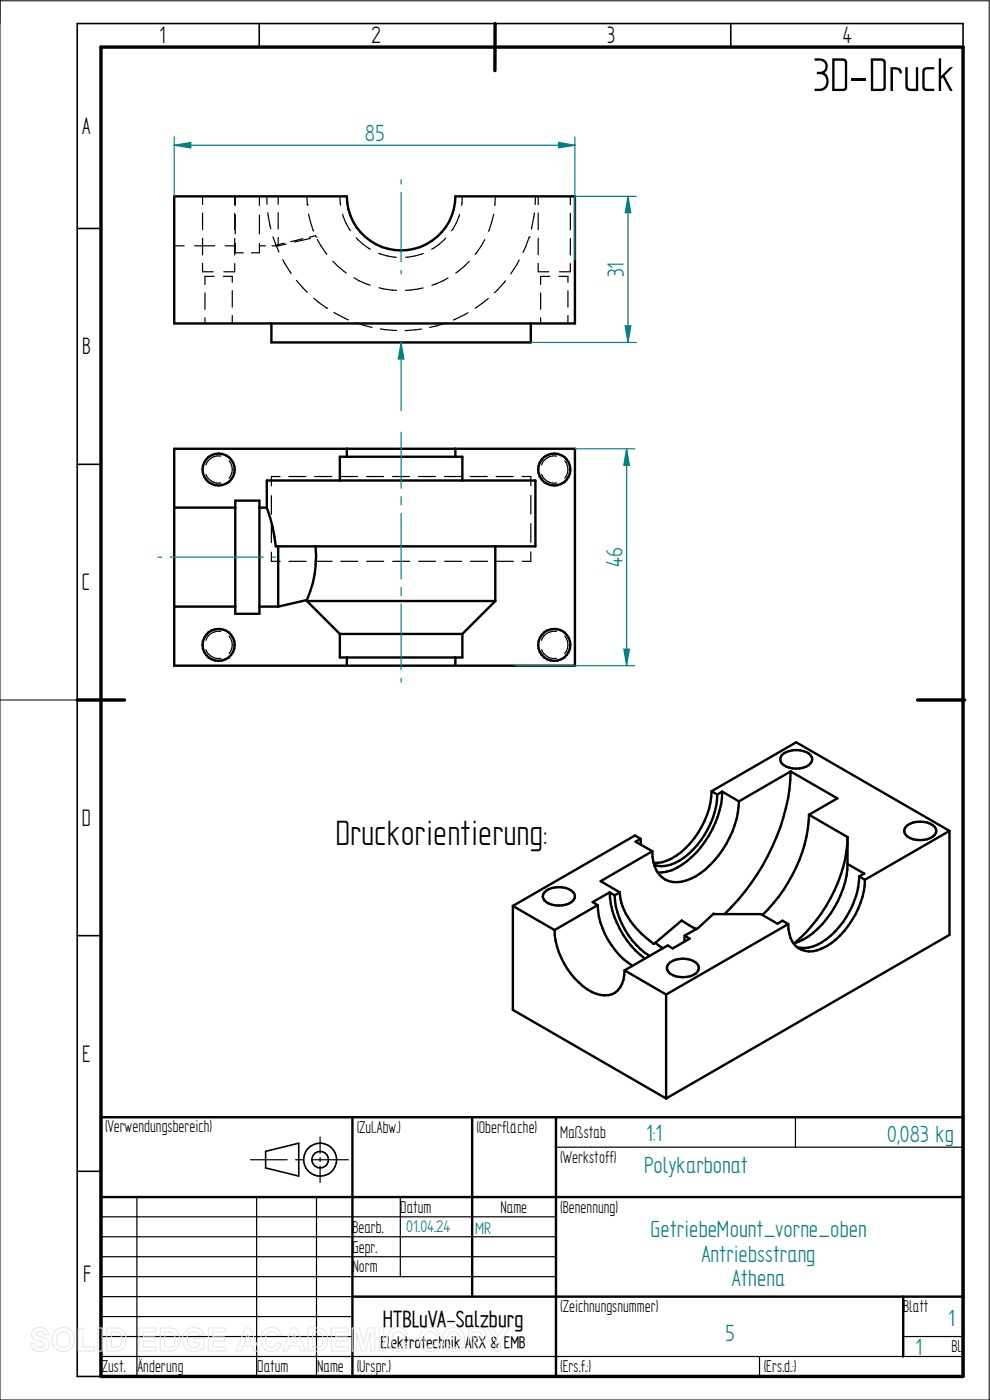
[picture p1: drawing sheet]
<svg xmlns="http://www.w3.org/2000/svg" width="210mm" height="297mm" viewBox="0 0 210 297" stroke-linecap="round" stroke-linejoin="round" font-family="sans-serif">
<path d="M0 0v297h209.8v-296.8h-209.8M0 148.5h16.4" fill="none" stroke="#000" stroke-width=".21"/>
<g fill="none" stroke="#000" stroke-width=".34">
<path d="M55 5v5M105 5v5M155 5v5M204.3 10v-5h-187.9v287h5M16.4 48.5h5M16.4 98.5h5M16.4 148.5h5M16.4 198.5h5M16.4 248.5h5M56.3 244.3l7.1-1.8v7l-7.1-1.7z"/>
<circle cx="67.9" cy="246" r="3.5"/>
<circle cx="67.9" cy="246" r="1.76"/>
</g>
<path d="M21.4 10h182.9v282h-182.9zM105 5v10M16.4 148.5h10M194.6 148.5h10" fill="none" stroke="#000" stroke-width=".72"/>
<g fill="none" stroke="#000" stroke-width=".51">
<path d="M37 41.7h36.6a11.5 11.5 0 0 0 11.5 11.4 11.5 11.5 0 0 0 11.5-11.4h25.4v26.9h-85zM57.6 68.6v4h55v-4M37 95.2h85v46h-85zM73.6 95.2v1.7M96.6 95.2v1.7M37 107.7h12.9M49.9 106.2h5.1v24h-5.1zM55 107.7h1.6M56.6 101.9h57v14h-55.1a32.1 32.1 0 0 0-1.9-8.2zM59 115.9v12.8M66.9 115.9a22.4 22.4 0 0 1-1.8 11.4M72.1 101.9v-5h26v5"/>
<path d="M105.1 115.9v11.6M37 128.7h12.9M55 128.7h4M65.1 127.5l7 7M65.1 127.3v.2M65.1 127.5h40M65.1 127.3l-6.1 1.4M72.1 134.5v5h26v-5M72.1 134.5h26M73.6 139.5v1.7M96.6 139.5v1.7M105.1 127.5l-7 7"/>
<path d="M135.9 178l-1.2-.8-25.9 15M135.9 178l-1.1 .6 3.6 2M135.9 178l.1 1.2M151 167.9l17.9-10.4 32.5 18.8M151 167.9l1.1 .7M151 167.9a17.9 17.9 0 0 1-8.5 14.3 6.5 6.5 0 0 1-3.9 .8M152.1 168.6a17.6 17.6 0 0 1-8.9 14.5 5.9 5.9 0 0 1-4.4 .4M153.2 167.9l-1.1 .7M153.2 167.9l3.6 2.1M153.2 167.9a20.1 20.1 0 0 1-9.6 16.2 8.3 8.3 0 0 1-4.1 1M156.8 170a20.4 20.4 0 0 1-9.2 15.9 6.8 6.8 0 0 1-6.5 .7 6.3 6.3 0 0 1-2.7-6M165.8 160.2a4.8 4.8 0 0 1 6.2 0 1.52 1.52 0 0 1-1 2.4 4.8 4.8 0 0 1-5.2-.7 1.36 1.36 0 0 1 0-1.7z"/>
<path d="M167.7 163.7l-10.9 6.3M167.7 163.7l9.9 5.7-6 3.4M167.7 163.7a43.2 43.2 0 0 1-9.7 25.4l-4.3 4.8M171.6 172.8l8.2 4.8M171.6 172.8a31.9 31.9 0 0 1-9.8 21.3M179.8 177.6v5.7M179.8 177.6a31.4 31.4 0 0 1-11.4 22.6 17.6 17.6 0 0 0 10-10.4 16.4 16.4 0 0 0 1.4-6.5M192.2 175.4a4.8 4.8 0 0 1 6.1 0 1.49 1.49 0 0 1-1 2.4 4.9 4.9 0 0 1-5.1-.7 1.23 1.23 0 0 1 0-1.7zM201.4 176.3v22l-60.1 34.7M201.4 176.3l-17.9 10.3M108.8 192.2v22l32.5 18.8M108.8 192.2l8.8 5.1"/>
<path d="M115.5 189.3a4.8 4.8 0 0 1 6.1 0 1.49 1.49 0 0 1-.9 2.4 5 5 0 0 1-5.2-.7 1.23 1.23 0 0 1 0-1.7zM117.6 197.3a16.2 16.2 0 0 0 7.9 13.1 4.4 4.4 0 0 0 6.1-.9 6.6 6.6 0 0 0 .9-3.6M126.8 192a16.4 16.4 0 0 0 7.4 12.9M126.8 192l-9.2 5.3M129.3 189.3l-3.6 2.1 1.1 .6M129.3 189.3a19.1 19.1 0 0 0 7.5 14.1M129.3 189.3l1.1 .6M130.4 189.9a16.5 16.5 0 0 0 7.4 12.9M131.5 189.3l-1.1 .6M131.5 189.3a13 13 0 0 0 4.5 8.7l2.6 2.2 .4-.2M138.4 180.6l-11 6.3 4.1 2.4M145.2 198.5l1.1 .6-3.6 2.1-1.1-.6-9.1 5.3"/>
<path d="M145.2 198.5v1.3M147.7 197.1l-3.1-1.8-5.6 4.7M167.2 196l-25.9 15M167.2 196l-1.2-.7-1.1 .7-3.5-2.1-10-.1-3.3 3.1-2.9 1.6M179.8 183.3l3.5 2-1 .6M182.3 185.9l1.2 .7M182.3 185.9a17.9 17.9 0 0 1-8.9 14.5 6.1 6.1 0 0 1-4.4 .5M183.5 186.6a17.9 17.9 0 0 1-8.2 14.1 5.6 5.6 0 0 1-6.1 .4 5.9 5.9 0 0 1-2-5.1M132.5 205.9l8.8 5.1M139 200l1.6 1.2M141.3 211v22M141.8 204.5a4.6 4.6 0 0 1 6.1 0 1.49 1.49 0 0 1-.9 2.4 4.9 4.9 0 0 1-5.2-.7 1.23 1.23 0 0 1 0-1.7z"/>
<path d="M21.4 237h182.9v55h-182.9zM74.8 237v55M100.2 237v38.1M117.9 237v55M21.4 254h182.9M74.8 275.1h129.5M191.6 275.1v12.7"/>
<circle cx="46.4" cy="99.6" r="3.4"/>
<circle cx="117.6" cy="99.6" r="3.4"/>
<circle cx="46.4" cy="136.8" r="3.4"/>
<circle cx="117.6" cy="136.8" r="3.4"/>
</g>
<g fill="none" stroke="#000" stroke-width=".25">
<path d="M37 52.2h2.1M41.3 52.2h4.3M43 55.9v1.8h2.2M43 41.7v1.7M43 45.2v3.5M43 50.5v3.6M45.4 58.6h-1.9v1.8M47.4 58.6h1.9v1.3M47.8 52.2h2.1M49.8 55.9v1.8h-2.3M49.8 41.7v1.7M49.8 45.3v3.5"/>
<path d="M49.8 50.6v3.5M49.9 41.7v1.9M49.9 45.6v4M49.9 51.6v2h1.7M55 41.7v1.9M55 45.6v4M55 51.6v2h-1.7M55 52.2h1.3M56.6 41.7v1.6M56.8 45.1l.6 3.4M57.7 52.2h1.3M57.9 50.2l.6 1.7"/>
<path d="M58.5 51.9l.7 1.6M58.5 51.9h.1M59 41.7v1.6M59 45.1v3.5M59 50.4v1.8M60 55.1l1.8 2.9M60.3 51.6l-1.5 .3M60.7 51.8l-1.7 .4M62.9 59.5l2.3 2.5M64.3 50.6l-2.6 .7M65.1 41.7l.1 1.8M65.2 43.5h.1"/>
<path d="M65.4 45.4l1.1 3.6M65.8 50.6l-3.4 .8M67 50.1l-.1-.1-1.3 .3M67.1 50.3h.1M67.3 50.8l2 3.2M70.6 55.4l2.8 2.5M72.1 41.7l.2 1.8M72.7 45.5a10.9 10.9 0 0 0 1.6 3.4M75.1 58.9l1.1 .7 2.3 .9M75.6 50.5l1.4 1.3 1.6 1.1M80.3 53.7a11.1 11.1 0 0 0 3.8 .9M89.8 53.8l-1.8 .5-1.9 .3"/>
<path d="M94.6 50.5a11.2 11.2 0 0 1-3 2.4M95 59l-1 .6-2.4 .9M97.5 45.5a10.2 10.2 0 0 1-1.7 3.4M98.1 41.7l-.2 1.9M99.5 55.5l-2.8 2.4M102.8 50.8l-.7 1.4-1.3 1.8M104.7 45.5l-1.1 3.6M105.1 41.7l-.1 1.9M107.2 59.6l-2.3 2.5M110.2 55.2l-1.9 2.9M112.3 50.3h.1M112.3 50.3l-1.3 3.3"/>
<path d="M113.4 45.2l-.7 3.4M113.6 41.7l-.1 1.7M114.2 55.9v1.8h2.2M114.2 41.7v1.7M114.2 45.2v3.5M114.2 50.5v3.6M116.6 58.6h-1.9v1.8M118.6 58.6h1.9v1.3M121 55.9v1.8h-2.3M121 41.7v1.7M121 45.3v3.5M121 50.6v3.5"/>
<path d="M43.5 62.1v3.5M43.5 67.4v1.2M49.3 61.7v3.5M49.3 66.9v1.7M66.5 63.2l2.8 2.2M69.3 65.4h.1M70.8 66.3l3.1 1.6M75.6 68.5l3.3 1M80.4 61l3.7 .6M80.7 69.8l3.5 .3M89.4 69.8l-3.5 .3M89.7 61.1l-3.7 .5"/>
<path d="M94.5 68.5h.1M94.5 68.5l-3.4 1M99.3 66.3l-3.1 1.6M103.6 63.3l-2.8 2.1M114.7 62.1v3.5M114.7 67.4v1.2M120.5 61.7v3.5M120.5 66.9v1.7M46.8 96.8a2.75 2.75 0 0 0-3.1 1.8M48.6 97.7a2.84 2.84 0 0 1 0 3.7M118 96.8a2.75 2.75 0 0 0-3.1 1.8M119.8 97.7a2.84 2.84 0 0 1 0 3.7"/>
<path d="M43.7 100.6a2.87 2.87 0 0 0 3.2 1.8M57.6 117.1v2h1.8M57.6 105.2v3.9M57.6 111.1v4M59.4 101.1h-1.8v2M61.3 101.1h3.6M61.3 119.1h3.6M66.8 101.1h3.6M66.8 119.1h3.6M72.3 101.1h3.6M72.3 119.1h3.6M77.8 101.1h3.6"/>
<path d="M77.8 119.1h3.6M83.3 101.1h3.6M83.3 119.1h3.6M88.8 101.1h3.6M88.8 119.1h3.6M94.3 101.1h3.6M94.3 119.1h3.6M99.7 101.1h3.7M99.8 119.1h3.6M105.2 101.1h3.7M105.3 119.1h3.6M110.7 101.1h1.9v1.9"/>
<path d="M112.6 105.1v4M112.6 111.1v4M112.6 117.1v2h-1.8M114.9 100.6a2.87 2.87 0 0 0 3.2 1.8M43.7 137.8a2.87 2.87 0 0 0 3.2 1.9M46.8 133.9a2.79 2.79 0 0 0-3.1 1.9M48.6 135a2.84 2.84 0 0 1 0 3.6M114.9 137.8a2.87 2.87 0 0 0 3.2 1.9M118 133.9a2.79 2.79 0 0 0-3.1 1.9M119.8 135a2.84 2.84 0 0 1 0 3.6M168.7 237v6.4M21.4 258.1h96.5"/>
<path d="M29 254v38M53.1 246h7.8M54.4 254v38M62.7 246h1.7M66.2 246h7.7M67.1 254v38M67.9 241.2v3.5M67.9 245.6v.8M67.9 247.4v3.5M84.9 254v16.8M117.9 243.4h86.4M21.4 270.8h96.5"/>
<path d="M21.4 266.6h96.5M21.4 262.4h96.5M21.4 275.1h53.4M21.4 279.3h53.4M21.4 287.8h182.9M21.4 283.5h53.4M161.1 287.8v4.2M191.6 283.5h12.7"/>
</g>
<path d="M37 29v12.7M37 30.8l3.5-.6v1.2zM122 29v26.2" fill="none" stroke="#008080" stroke-width=".25"/>
<path d="M37 30.8l3.5-.6v1.2z" fill="#008080"/>
<path d="M118.5 30.2l3.5 .6-3.5 .6z" fill="none" stroke="#008080" stroke-width=".25"/>
<path d="M118.5 30.2l3.5 .6-3.5 .6z" fill="#008080"/>
<path d="M37 30.8h85M122 41.7h13M133.2 41.7l.6 3.4h-1.2zM112.6 72.6h22.4" fill="none" stroke="#008080" stroke-width=".25"/>
<path d="M133.2 41.7l.6 3.4h-1.2z" fill="#008080"/>
<path d="M132.6 69.1h1.2l-.6 3.5z" fill="none" stroke="#008080" stroke-width=".25"/>
<path d="M132.6 69.1h1.2l-.6 3.5z" fill="#008080"/>
<path d="M133.2 41.7v30.9M122 95.2h12.7M132.9 95.2l.6 3.5h-1.2zM109.3 141.2h25.4" fill="none" stroke="#008080" stroke-width=".25"/>
<path d="M132.9 95.2l.6 3.5h-1.2z" fill="#008080"/>
<path d="M132.3 137.7h1.2l-.6 3.5z" fill="none" stroke="#008080" stroke-width=".25"/>
<path d="M132.3 137.7h1.2l-.6 3.5z" fill="#008080"/>
<g fill="none" stroke="#008080" stroke-width=".25">
<path d="M85.1 38.1v.9M85.1 40.8v14.7M85.1 57.3v.8M85.1 72.6v14.5M85.1 91.7v11.9M132.9 95.2v46M33.5 118.2h.8M36.1 118.2h19.8M57.7 118.2h.8M85.1 105.4v1.7M85.1 108.9v14M85.1 124.6v1.7"/>
<path d="M85.1 128.1v14M85.1 143.9v.8"/>
</g>
<path d="M85.1 72.6l.6 3.6h-1.2z" fill="#008080"/>
<path d="M85.1 72.6l.6 3.6h-1.2z" fill="none" stroke="#008080" stroke-width=".25"/>
<g fill="none" stroke="#e6e6e6" stroke-width=".21">
<path d="M7.1 282.1a2.02 2.02 0 0 1 3.1 .7l.1 .4h-.9a.9 .9 0 0 0-.8-.7 .9 .9 0 0 0-.9 .5l.1 .3 .5 .2a2.15 2.15 0 0 1 2.1 1.4 1.72 1.72 0 0 1-2.3 1.8l-.7-.2-.7-.7-.2-.8 1-.1a1.06 1.06 0 0 0 .9 1 1.06 1.06 0 0 0 1.1-.7 1.66 1.66 0 0 0-1.6-.8 1.37 1.37 0 0 1-.8-2.3zM11.8 282.3a2.46 2.46 0 0 1 3.1-.2 2.46 2.46 0 0 1 .8 3 2.4 2.4 0 0 1-3.1 1.5 2.4 2.4 0 0 1-1.5-3.1l.2-.5zM12.4 282.9a1.39 1.39 0 0 1 1.7-.3 1.39 1.39 0 0 1 .7 1.6 1.41 1.41 0 0 1-1.4 1.7 1.41 1.41 0 0 1-1.3-1.7l.1-.8zM16.6 281.8h1v4h2.4v.8h-3.4zM20.7 281.7h1v4.9h-1zM22.6 281.7h1.9a2.2 2.2 0 0 1 2.2 2.8 2.02 2.02 0 0 1-2.2 2.1h-1.9zM23.6 282.6a1.8 1.8 0 0 1 2 .5 2.09 2.09 0 0 1-.4 2.6l-1.6 .1zM29.5 281.7h3.6v.9h-2.7v1h2.5v.9h-2.5v1.3h2.7v.8h-3.6zM34 281.7h1.8a2.2 2.2 0 0 1 2.3 2.8 2.02 2.02 0 0 1-2.2 2.1h-1.9zM35 282.6a1.8 1.8 0 0 1 1.9 .5 2.09 2.09 0 0 1-.4 2.6l-1.5 .1zM39.4 282.3a2.33 2.33 0 0 1 3.8 .8l-1 .2a1.37 1.37 0 0 0-1.6-.7 1.37 1.37 0 0 0-.9 1.5 1.56 1.56 0 0 0 .8 1.6 1.56 1.56 0 0 0 1.8-.2v-.6h-1.2v-.9h2.2v2a2.65 2.65 0 0 1-3.1 .5 2.65 2.65 0 0 1-1.5-2.7l.3-1zM44.2 281.7h3.6v.9h-2.6v1h2.4v.9h-2.4v1.3h2.7v.8h-3.7z"/>
<path d="M52 281.7h1.1l1.9 4.9h-1l-.4-1.1h-2l-.4 1.1h-1.1zM52.6 282.9l.6 1.8h-1.3zM56 282.3a2.12 2.12 0 0 1 3.6 .8l-1 .2a1.24 1.24 0 0 0-1.6-.7 1.24 1.24 0 0 0-.7 1.6 1.28 1.28 0 0 0 .4 1.4 1.28 1.28 0 0 0 1.6 0l.4-.8 .9 .3a2.19 2.19 0 0 1-2.5 1.6 2.19 2.19 0 0 1-1.8-2.5l.1-.9zM61.9 281.7h1l2 4.9h-1.1l-.4-1.1h-2l-.4 1.1h-1.1zM62.4 282.9l.7 1.8h-1.4zM65.4 281.7h1.8a2.2 2.2 0 0 1 2.3 2.8 2.02 2.02 0 0 1-2.3 2.1h-1.8zM66.3 282.6a1.8 1.8 0 0 1 2 .5 2.09 2.09 0 0 1-.4 2.6l-1.6 .1zM70.3 281.7h3.6v.9h-2.7v1h2.5v.9h-2.5v1.3h2.8v.8h-3.7zM74.7 281.7h1.5l.9 3.4 .9-3.4h1.5v4.9h-.9l-.1-3.8-.9 3.8h-1l-.9-3.8-.1 3.8h-.9zM80.4 281.7h1v4.9h-1zM82.8 282.3a2.12 2.12 0 0 1 3.6 .8l-.9 .2a1.24 1.24 0 0 0-1.6-.7 1.24 1.24 0 0 0-.8 1.6 1.28 1.28 0 0 0 .5 1.4 1.28 1.28 0 0 0 1.5 0l.4-.8 .9 .3a2.19 2.19 0 0 1-2.5 1.6 2.19 2.19 0 0 1-1.7-2.5l.1-.9zM89.6 282.3a2.12 2.12 0 0 1 3.6 .8l-.9 .2a1.24 1.24 0 0 0-1.6-.7 1.24 1.24 0 0 0-.7 1.6 1.28 1.28 0 0 0 .4 1.4 1.28 1.28 0 0 0 1.5 0l.4-.8 1 .3a2.19 2.19 0 0 1-2.6 1.6 2.19 2.19 0 0 1-1.7-2.5l.1-.9z"/>
<path d="M94.6 282.3a2.46 2.46 0 0 1 3.1-.2 2.46 2.46 0 0 1 .8 3 2.4 2.4 0 0 1-3.1 1.5 2.4 2.4 0 0 1-1.4-3.1l.1-.5zM95.2 282.9a1.39 1.39 0 0 1 1.7-.3 1.39 1.39 0 0 1 .7 1.6 1.41 1.41 0 0 1-1.3 1.7 1.41 1.41 0 0 1-1.4-1.7l.1-.8zM99.4 281.7h1.6a1.61 1.61 0 0 1 2.1 1.5 1.62 1.62 0 0 1-2.1 1.6h-.6v1.8h-1zM100.4 282.6a1.62 1.62 0 0 1 1.7 .3 .7 .7 0 0 1-.1 .8 .7 .7 0 0 1-.7 .2h-.9zM103.4 281.7h1.1l1.2 2 1.1-2h1.2l-1.8 2.9v2h-1v-2z"/>
</g>
<text font-size="11.3" x="172.4" y="19.3">3D-Druck</text>
<text font-size="8.4" x="71.2" y="179.3">Druckorientierung:</text>
<g font-size="5.7">
<text x="33.8" y="9.2">1</text>
<text x="78.8" y="9.2">2</text>
<text x="128.8" y="9.2">3</text>
<text x="178.8" y="9.2">4</text>
<text x="17.4" y="28.4">A</text>
<text x="17.4" y="75.2">B</text>
<text x="17.4" y="125.2">C</text>
<text x="17.4" y="175.2">D</text>
<text x="17.4" y="225.2">E</text>
<text x="17.6" y="271.9">F</text>
</g>
<g font-size="5.6" fill="#008080">
<text x="77.4" y="29.9">85</text>
<text x="132.3" y="58.8" transform="rotate(-90 132.3 58.8)">31</text>
<text x="132" y="120.3" transform="rotate(-90 132 120.3)">46</text>
<text x="137.1" y="242">1:1</text>
<text x="188.2" y="242.2">0,083 kg</text>
<text x="136.7" y="248.8">Polykarbonat</text>
<text x="138" y="262.4">GetriebeMount_vorne_oben</text>
<text x="148.8" y="267.6">Antriebsstrang</text>
<text x="155.3" y="272.9">Athena</text>
<text x="201.2" y="281.3">1</text>
<text x="153.9" y="284.6">5</text>
<text x="194.2" y="287.4">1</text>
</g>
<text font-size="5.5" x="81.2" y="281.5">HTBLuVA-Salzburg</text>
<g font-size="4.1">
<text x="22.3" y="240.2">(Verwendungsbereich)</text>
<text x="75.7" y="240.4">(Zul.Abw.)</text>
<text x="101.1" y="240.4">(Oberfläche)</text>
<text x="118.8" y="241.4">Maßstab</text>
<text x="118.8" y="246.7">(Werkstoff)</text>
<text x="84.9" y="257.3">Datum</text>
<text x="106.2" y="257.3">Name</text>
<text x="118.8" y="257.3">(Benennung)</text>
<text x="74.8" y="261.5">Bearb.</text>
<text x="74.8" y="265.7">Gepr.</text>
<text x="74.8" y="270">Norm</text>
<text x="118.8" y="278.4">(Zeichnungsnummer)</text>
<text x="191.6" y="278.4">Blatt</text>
<text x="201.8" y="286.9">Bl.</text>
<text x="21.6" y="291.1">Zust.</text>
<text x="29.2" y="291.1">Änderung</text>
<text x="54.6" y="291.1">Datum</text>
<text x="67.3" y="291.1">Name</text>
<text x="75.7" y="291.1">(Urspr.)</text>
<text x="118.8" y="291.1">(Ers.f.:)</text>
<text x="162" y="291.1">(Ers.d.:)</text>
</g>
<g font-size="4" fill="#008080">
<text x="86.2" y="261.5">01.04.24</text>
<text x="100.8" y="261.7">MR</text>
</g>
<text font-size="4" x="80.7" y="286">Elektrotechnik ARX &amp; EMB</text>
</svg>
